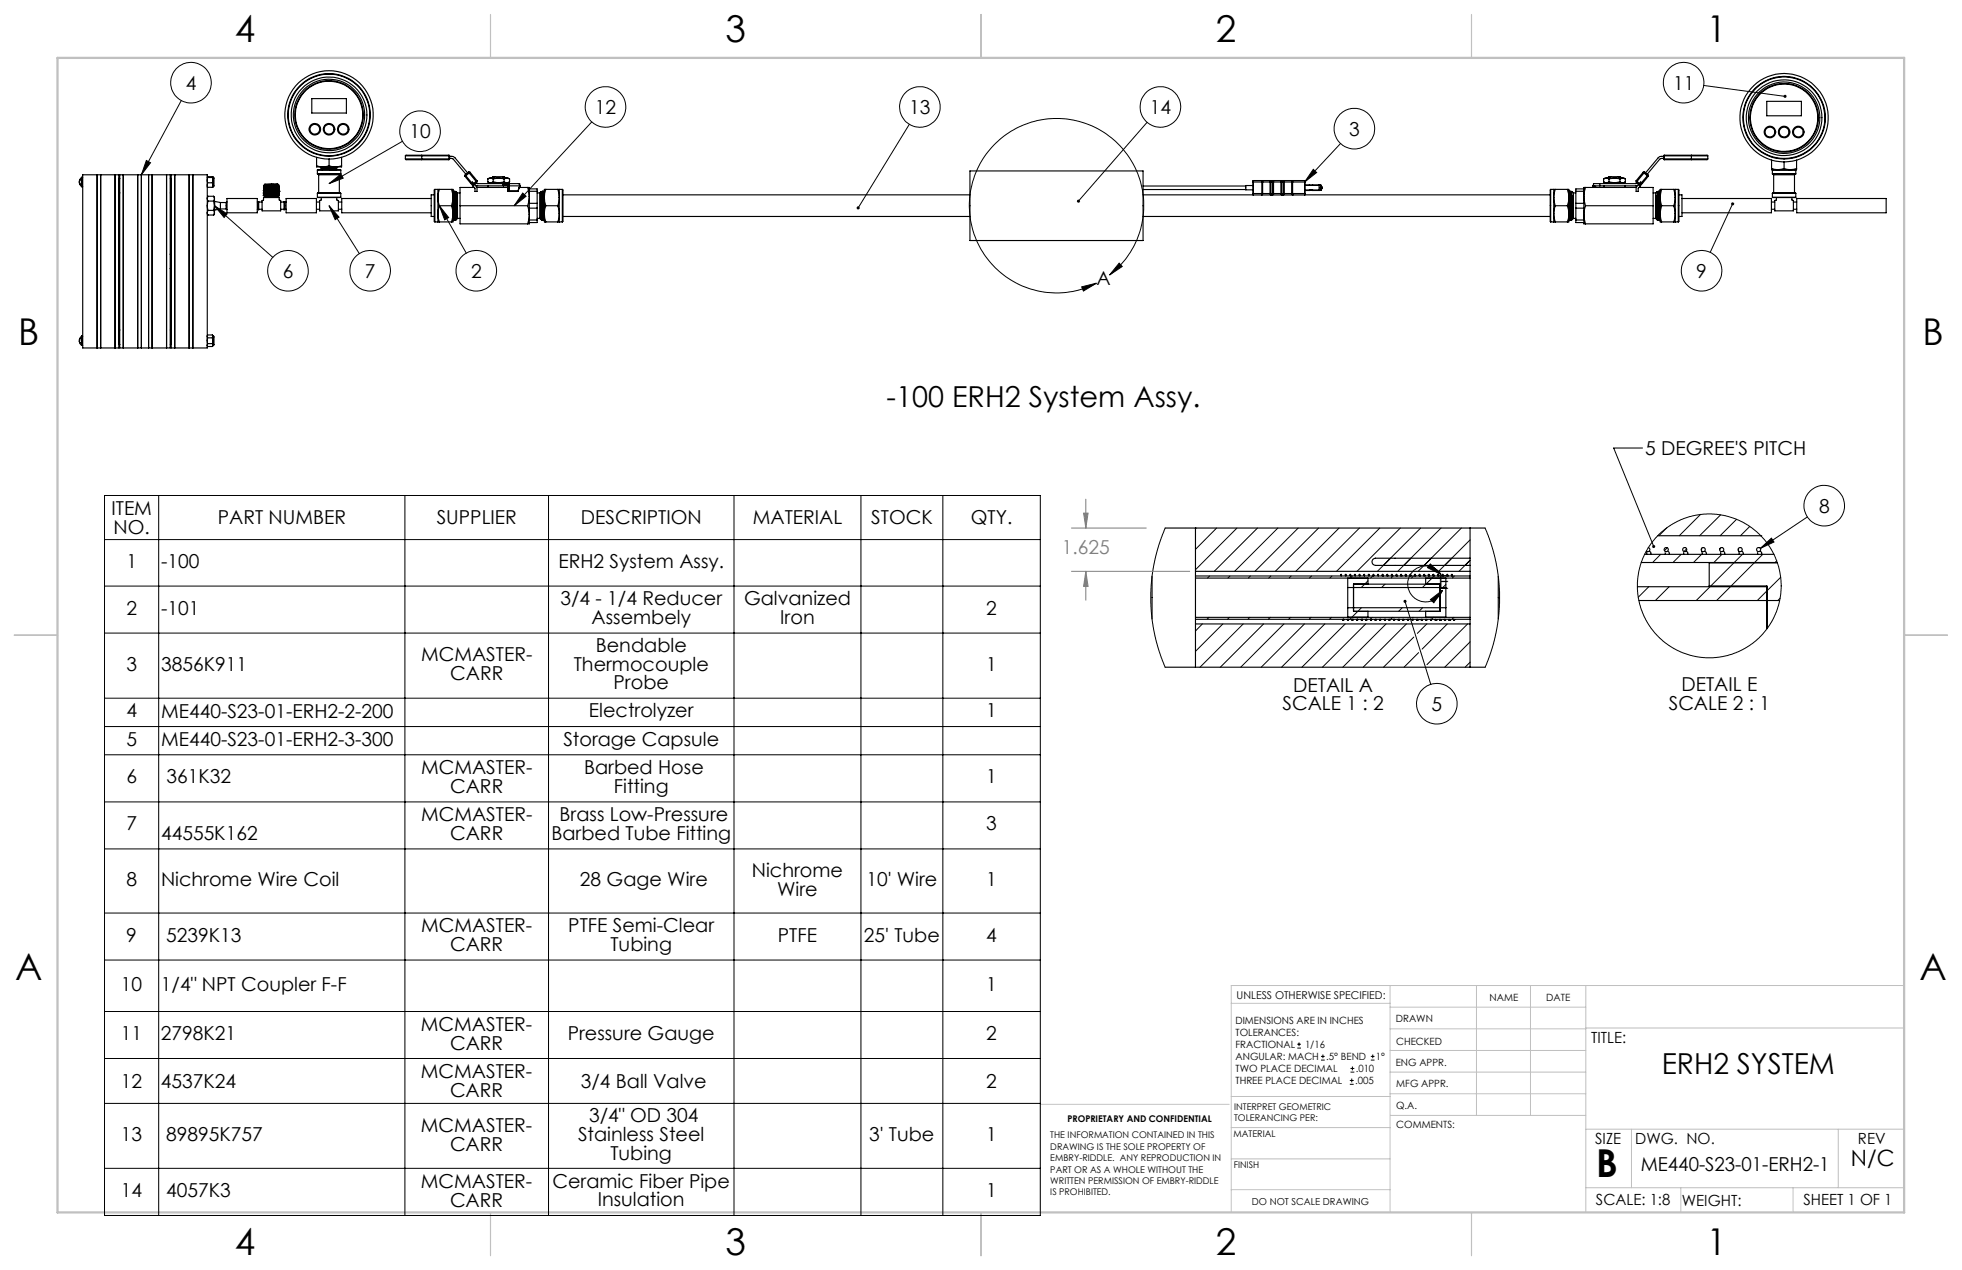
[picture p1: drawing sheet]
<svg xmlns="http://www.w3.org/2000/svg" width="432mm" height="279mm" viewBox="0 0 432 279" stroke-linecap="round" stroke-linejoin="round" font-family="sans-serif">
<g fill="none" stroke="#c0c0c0" stroke-width=".22">
<path d="M305.9 216.8v49.9M324.9 216.8v28.6M336.8 216.8v28.6M349 216.8v49.9M419.1 216.8h-148.1v49.9M271 220.7h34.9M305.9 231.1h43.1M305.9 226.3h43.1M305.9 221.6h43.1M305.9 235.9h43.1M349 226.2h70.1M270.5 243h-41.5v23.2"/>
<path d="M271 255h34.9M271 248.1h35M271 241.2h35M305.9 240.6h43.1M306 245.4h43M349 248.4h70.1M359.1 248.4v12.9M404.6 248.4v12.9M271 261.7h34.9M349 261.3h70.1M369.9 261.3v5.4M394.6 261.3v5.4"/>
</g>
<path d="M108 3.2v9.5M215.9 3.2v9.5M323.8 3.2v9.5M3.1 139.7h9.6M419.1 139.7h9.5M108 266.7v9.6M215.9 266.7v9.6M323.8 266.7v9.6" fill="none" stroke="#c0c0c0" stroke-width=".25"/>
<path d="M12.7 12.7h406.4v254h-406.4z" fill="none" stroke="#c0c0c0" stroke-width=".5"/>
<g fill="none" stroke="#000" stroke-width=".25">
<path d="M17.5 40v.1M17.5 39.9v.1M17.5 39.6v.3M17.5 39.6h.1M18 39h.1M18 39l-.5 .6M18 39v2.1M18.1 39l.1 .1M18.1 39v2.1M18.2 38.5h7.9v38.1h-7.9zM21.4 38.5v38.1M22.2 38.5v38.1"/>
<path d="M25.3 38.5v38.1M26.1 39.3h.1M26.1 39.3v3.1M26.1 39.3h.3M26.4 38.5h11.1v38.1h-11.1zM27.1 38.5v38.1M30.3 38.5v38.1M31.1 38.5v38.1M32.7 38.5v38.1M33.5 38.5v38.1M36.7 38.5v38.1M37.5 39.3h.2"/>
<path d="M37.6 39.3v36.5M37.7 38.5h7.9v38.1h-7.9zM38.5 38.5v38.1M41.6 38.5v38.1M42.4 38.5v38.1M45.7 39.1v1.1M45.7 39.1h1M46.7 39.1l.1 .5M46.8 38.9l.3 .3v1.7l-.3 .2M46.8 39.6v1.1M46.8 38.9v.7M46.8 39.6l-.1 .6"/>
<path d="M46.8 38.9h-1.1v.2M46.8 38.9l-.1 .2M68.6 21.7h7.6v3.2h-7.6zM69.7 36.5l1.3 .2M69.7 36.5v.2h1.3M69.7 34.6v1.9M69.8 37.4h5.2M69.8 38.2h5.2M69.8 37.4v.8M70 38.3l.1 .2M70.1 38.5h4.6M70.1 38.5v3.9"/>
<path d="M70.7 36.7l.2 .2M70.7 37.1l.2 .2M70.9 36.9l-.2 .2M70.9 36.9h.1M71 36.7h2.8M71.1 36.7l-.4 .1 .5-.1M72.4 36.5l-1.4 .2M72.4 36.5l1.4 .2M72.4 35v1.5M73.9 37.1l.2 .2M73.9 36.8l-3 .1M73.9 37.1l-2.9 .2"/>
<path d="M73.9 37.1h.1M73.9 36.8l.2 .1M74.1 37.3h-.5M74.1 37.3h-.4M74.1 37.3h-.1M74.1 36.9l-.2 .2M74.1 36.9l-3.4 .2M74.1 37.3h-1.6M74.1 36.9h.1M74.1 37.3h.1M74.7 38.5v3.9M74.8 38.3l-.1 .2"/>
<path d="M75 37.4v.8M75.2 36.5l-1.4 .2M75.2 36.5v.2h-1.4M75.2 34.6v1.9M89.2 35l.2 .1h3.4M89.2 34.3h3.6M89.2 35h3.6M89.2 34.3v.7M92.8 34.1h-3.5l-.1 .2M92.8 34.1v.2M92.8 35v.1M92.8 34.1h6"/>
<path d="M92.8 34.3h6M92.8 35h6M92.8 35.1h6M92.8 34.3v.7M98.8 35v.1M98.8 34.1v.2M98.8 34.3h.2M98.8 34.1l.2 .2M98.8 35h.2M98.8 34.3v.7M99 35l-.2 .1M99 34.9h.7l2.9 3.4"/>
<path d="M99 34.4h.7l.4 .2 2.8 3.4M99 34.3v.7M102.3 38.8l1.3 1.6M102.4 38.5l-.1 .3M102.4 38.5l.1 .2M102.5 38.7l-.2 .1M102.5 38.7l1.3 1.5M103.1 37.9l.2 .2M103.1 37.9h.3M103.1 37.9l-.7 .6M103.3 38.1l-.8 .6M103.3 38.1l1.5 1.8"/>
<path d="M103.4 37.9l-.1 .2M103.4 37.9l1.6 1.8M104.8 39.9l.1 .2M104.8 39.9l-.6 .5M105 39.7l-.2 .2M105 39.7l-.1 .4M107.4 39.4v.6M107.9 39.2l-.5 .2M107.9 39.2l.6 .2M107.9 39.2h1.8M108.3 39.1h.3M108.3 39.1v.1"/>
<path d="M108.5 39.4v.6M108.6 39.1v.1M108.9 38.9h-.4l-.2 .2M108.9 38.9l-.3 .2M108.9 38.9h1.7M109.7 39.2l-1.2 .2M109.7 39.2l1.2 .2M109.7 39.2h1.8M110.6 38.9h.4l.2 .2M110.6 38.9l.2 .2M110.8 39.1h.4M110.8 39.1v.1"/>
<path d="M110.9 39.4v.6M111.2 39.1v.1M111.5 39.2l-.6 .2M111.5 39.2l.6 .2M112.1 39.4v.6M213.5 37.6h38.1v15.3h-38.1zM275.8 39.7v.3M275.8 39.7h1.9M277.7 39.7v.3M277.7 39.7l.2 .3M277.7 39.7h2.1M279.8 39.7l-.3 .3"/>
<path d="M279.8 39.7l-.1 .3M279.8 39.7h.2M280 39.7l.1 .3M280 39.7l.3 .3M280 39.7h2.2M282.2 39.7l-.3 .3M282.2 39.7l-.1 .3M282.2 39.7h.2M282.4 39.7l.1 .3M282.4 39.7l.2 .3M282.4 39.7h2.1M284.5 39.7l-.2 .3"/>
<path d="M284.5 39.7v.3M284.5 39.7h2.6M287.1 39.7v.3M287.1 39.7l.1 .3M352.9 39.4v.6M353.5 39.2l-.6 .2M353.5 39.2l.6 .2M353.5 39.2h1.8M353.9 39.1h.3M353.9 39.1v.1M354.1 39.4v.6M354.2 39.1v.1"/>
<path d="M354.5 38.9h-.5l-.1 .2M354.5 38.9l-.3 .2M354.5 38.9h1.7M355.3 39.2l-1.2 .2M355.3 39.2l1.2 .2M355.3 39.2h1.8M356.2 38.9h.4l.2 .2M356.2 38.9l.2 .2M356.4 39.1h.4M356.4 39.1v.1M356.5 39.4v.6M356.8 39.1v.1"/>
<path d="M357.1 39.2l-.6 .2M357.1 39.2l.6 .2M357.7 39.4v.6M360.1 39.7l.2 .2M360.1 39.7v.4M360.3 39.9l-.2 .2M360.3 39.9l.5 .5M361.6 37.9l.2 .2M361.6 37.9h.4M361.6 37.9l-1.5 1.8M361.8 38.1l-1.5 1.8M361.8 38.1l.7 .6"/>
<path d="M362 37.9l-.2 .2M362 37.9l.7 .6M362.5 38.7l.2 .1M362.5 38.7l-1.2 1.5M362.7 38.5l-.2 .2M362.7 38.5v.3M362.7 38.8l-1.2 1.6M366.1 35h.2M366.1 35l.2 .1M366.1 34.3h.2M366.1 34.4h-.8l-.3 .2-2.8 3.4M366.1 34.9l-.8 .1-2.8 3.3"/>
<path d="M366.1 34.3v.7M366.3 35v.1M366.3 34.1l-.2 .2M366.3 34.1v.2M366.3 34.3v.7M366.3 34.1h6M366.3 34.3h6M366.3 35h6M366.3 35.1h6M372.3 34.1h3.5v.2M372.3 34.1v.2M372.3 35v.1"/>
<path d="M372.3 34.3h3.5M372.3 35h3.5M372.3 34.3v.7M375.8 35l-.1 .1h-3.4M375.8 34.3v.7M388.8 22.3h7.7v3.2h-7.7zM389.9 37.1l1.4 .2M389.9 35.2v2.1h1.4M390.1 38.2h5.1M390.1 37.4h5.1M390.1 37.4v.8M390.2 37.3l-.1 .1"/>
<path d="M390.3 38.3v.2M390.3 38.5h4.6M390.3 38.5v3.9M391.3 37.3h2.7M392.6 37.1l-1.3 .2M392.6 37.1l1.4 .2M392.6 35.6v1.5M394.9 38.5v3.9M395 38.3l-.1 .2M395.1 37.3l.1 .1M395.2 37.4v.8M395.4 37.1l-1.4 .2"/>
<path d="M395.4 37.1v.2h-1.4M395.4 35.2v1.9M17.5 40.2v.3M17.5 40.1v.1M17.5 40.5l.5 .6M17.5 40.5h.1M18 41.1h.1M18.2 41l-.1 .1M26.1 42.4h.1M26.1 42.4h.3M37.5 42.4h.2M37.5 55.9h.1"/>
<path d="M37.5 59.1h.1M45.6 47l.2 .3M45.6 41.1l.1 .1M45.7 40.2v1M45.7 40.2h1M45.7 41.2h1M45.8 46.3l-.2 .5 .2 .5M45.8 44.2l-.2 1.1 .2 1M45.8 43.2l-.2 .5 .2 .5M45.8 43.2h1.2M45.8 43.2l-.2 .3M45.8 46.3h1.2"/>
<path d="M45.8 47.3h1.2M45.8 44.2h1.2M46.7 40.2l.1 .5M46.8 40.7v.4M46.8 41.1l-.1 .1M46.8 40.7l-.1 .5M47 46.3l.2 .5M47 44.2l.2 1.1M47 43.2l.2 .5M47.2 44.2v.1M47.2 46.8l-.2 .5M47.2 45.3l-.2 1"/>
<path d="M47.2 43.7l-.2 .5M47.2 45.3v1.5M47.2 43.7v1.6M47.2 46.2h.1M47.2 44.3v1.9M47.2 44.3l1.3 .3M48.5 44.6v1.4M48.5 46l-1.3 .2M48.5 44.6h1.3M48.5 46h1.3M49.8 46h.1M49.8 44.6v1.4"/>
<path d="M49.8 44.5v.1M50 44.4v1.7M50 43.7h6.6v3.1h-6.6zM56.6 44.4h.2M56.6 46h.2M56.8 44.4l.1-.1v1.9l-.1-.2M56.8 44.4v1.6M56.9 44.4h.8M56.9 46h.8M58 43l.2 .1M58 42.7l.2 .1M58 41.9l.2 .2"/>
<path d="M58 41.9l3.5-.1zM58 41.9h.1M58 42.6v.1M58 43h.1M58 41.6l.2 .1M58 41.2l.2 .2M58 41.2l3.5-.1-3.5 .1M58 41.2h.1M58 43.5h3.5v.5l.3 .1v2.3h-4.1v-2.3l.3-.1zM58 41.6h.1M58.2 42.8l-.2 .2M58.2 42.8h.1"/>
<path d="M58.2 40.6l2.9-.1 .3 .2M58.2 43.1v.1M58.2 43.2h.1M58.2 42.1l-.2 .2 .2 .1-.2 .2M58.2 41.8l-.2 .1M58.2 41.4l-.2 .2M58.2 42.1h.1M58.2 41.7v.1M58.2 41.4h.1M58.2 41v.1M58.2 41l-.2 .2M58.2 40.7l-.2 .2 .2 .1"/>
<path d="M58.2 40.7h.1M58.2 43.2h3M58.2 43.2v.3M58.7 40.8l-.7 .1M58.7 40.8h1.4M60.1 40.8l-2.1 .1M60.2 40.6l-2 .1M60.2 40.6h.9M61.1 40.6l-2.4 .2M61.1 40.6l-2.9 .1M61.2 41.2l-3 .2M61.2 40.9l.3 .1"/>
<path d="M61.2 41.6l.3 .1M61.2 41.9l.3 .2-.2 .2 .2 .1M61.2 41.6l-3 .2M61.2 41.9l-3 .2M61.2 42.3l-3 .2M61.2 42.7l-3 .1M61.2 41.6l-3 .1M61.2 42.3l-3 .1M61.2 41.6h.1M61.2 41.9h.1M61.2 43.2v.3M61.3 42.7l.2 .1"/>
<path d="M61.3 43l.1 .1-3.2 .1M61.3 43l-3.1 .2M61.3 42.6l-3.1 .2M61.3 43l-3.1 .1M61.3 42.6v.1M61.3 43h.1M61.4 40.7l-.2 .2M61.4 40.7l-1.3 .1M61.4 43.1l-.2 .1M61.5 41.1l-.3 .1 .3 .2M61.5 41.4l-.3 .2M61.5 42.1l-3.5 .2"/>
<path d="M61.5 42.1h.1M61.5 41.4l-3.5 .2M61.5 41v.1M61.5 41.4h.1M61.5 41.8l-.3 .1M61.5 42.4l-.2 .2M61.5 42.8l-.2 .2M61.5 42.8l-3.5 .2M61.5 42.4l-3.5 .3 3.5-.2M61.5 41.7v.1M61.5 42.8h.1M61.8 44.4h.7"/>
<path d="M61.8 46h.7M62.7 44.4v1.6M62.7 44.4l-.2-.1v1.9l.2-.2M62.7 44.4h.3M62.7 46h.3M63 43.7h6.6v3.1h-6.6zM69.6 44.4h.7M69.6 46h.7M69.8 42.5h5.2M69.8 43.4h5.2M69.8 42.5v.9M70.1 42.4l-.1 .1"/>
<path d="M70.1 42.4h4.6M70.7 43.5v.6h-.4v2.3h4.2v-2.3h-.3l-.1-.6M74.5 44.4h.7M74.5 46h.7M74.7 42.4l.1 .1M75 42.5v.9M94.9 43.7h-19.7v3.1h19.7M95.6 42.9h-.7v4.7h.7M95.7 41.7v7.1M95.7 41.7l-.1 .1v6.9l.1 .1M95.7 41.7h.7M95.7 48.8h.7"/>
<path d="M96.4 43.5l.3 1.8M96.4 43.5v3.5M96.4 47l.3 1.8M96.4 47v1.8M96.4 41.7v1.8M96.4 41.7h.3M96.4 48.8h.3M96.7 41.7l-.3 1.8M96.7 45.3l-.3 1.7M96.7 41.7h2.7M96.7 48.8h2.7M96.7 45.3h2.7"/>
<path d="M99.4 41.7l.3 1.8M99.4 45.3l.3 1.7M99.4 41.7h.3v1.8M99.7 43.5l-.3 1.8M99.7 47l-.3 1.8M99.7 43.5v3.5M99.7 47v1.8h-.3M99.7 42.8l.1 5.4M99.7 44.7l.1 3.5M99.8 42.1l-.1 .2M99.8 48.2l-.1 .2M99.8 42.1l.1 6.3"/>
<path d="M99.8 42.1h.1M99.8 48.2h.1M99.8 48.2l.1 .2M99.8 42.1l.1 .2M99.8 42.1l.2 6.3M99.9 42.3l.2 5.9M99.9 48.4h.1M99.9 42.3h.1M100 42.3l.1 5.9M100.1 42.1l-.1 .2M100.1 48.2l-.1 .2M100.1 42.1l.2 6.3"/>
<path d="M100.1 42.1h.1M100.1 48.2h.1M100.1 48.2l.2 .2M100.1 42.1l.2 6.3 .1-.2M100.1 42.1l.2 .2M100.3 42.3l.1 5.9M100.3 48.4h.1M100.3 42.3h.1M100.4 42.2l-.1 .1M100.4 42.1l.1 6.1M100.4 42.1l.3 .3M100.4 48.2h.1"/>
<path d="M100.7 42.4v5.6M100.7 42.4h.5M100.7 48h.5M100.7 48l-.2 .3M101.2 45.3h14.9M103.6 40.4l.6 .6M103.8 40.2l.4 .5M103.8 40.2l.2-.2 .4 .5M103.8 40.2l-.2 .2M104.2 41l.3 .4v.7h.5v-.9M104.2 40.7v.3M104.4 40.5l.7 .4h6.7"/>
<path d="M104.4 41.2h-3.2v8h14.9M104.4 40.5l-.2 .2M104.4 40.5l.6 .7M104.7 40.2l.3 .2h6.8M104.9 40.1l-.5 .4M105 41.2h6.8M107.4 40l.5 .2M107.4 40.9v.3M107.9 40.2v.2M107.9 40.2h1.8M108.5 40l-.6 .2M108.5 40l1.2 .2"/>
<path d="M109.7 40.2h1.8M110.7 40.7l.1 .2M110.7 40.7h1.1M110.7 40.5v.2M110.7 40.5h1M110.8 40.4l-.1 .1M110.9 40l-1.2 .2M110.9 40l.6 .2M111.5 40.2v.2M111.7 40.5l.3 .4M111.8 42l.1 .1M111.8 42h.1"/>
<path d="M111.8 40.4l.3 .2v.3M111.8 40.4l-.1 .1M111.8 40.4h2.3M111.8 40.7v1.3M111.8 42h.2M111.9 42.1h.2M112 40.9h.1M112 42h.1M112 42l.1 .1M112 40.9v1.1M112.1 42.1h1.8M112.1 40.9h2.3"/>
<path d="M112.1 42v.1M112.1 42h1.9M112.1 40.9v1.1M112.1 40l-.6 .2M114 42l-.1 .1M114 42h.1M114.1 40.4l.2 .1 .1 .4M114.1 40.4h.3v.2M114.3 41.2h1.8M114.4 41l-.4 1M114.4 40.9v.1M114.4 41l-.1 .1"/>
<path d="M114.4 41h.1M116.1 41.2l.4 2.1M116.1 45.3l.4 1.9M116.1 41.2h.4v.4M116.5 43.3l-.4 2M116.5 47.2l-.4 2M116.5 43.3v1.4M116.5 44.7v1.1M116.5 45.8v1.4M116.5 41.6v.5M116.5 42.1v1.2M116.5 48.4v.6"/>
<path d="M116.5 49v.2h-.4M116.5 47.2v1.2M116.5 41.6h1.7v.5M116.5 42.1h1.7M116.5 48.4h1.7M116.5 45.8h1.7M116.5 44.7h1.7M118.2 44.7v1.1M118.2 48.4v.6h-1.7M118.2 42.4h.6M118.2 48h.6M118.2 42.1v2.6"/>
<path d="M118.2 45.8v2.6M118.8 42.4v5.6M118.8 48l.2 .3M119 48.2h.1M119.1 48.2l.1 .2M119.1 42.2l.1 .1M119.1 42.1l-.1 6.1M119.1 42.1l-.3 .3M119.2 42.3l-.2 5.9M119.2 48.4h.1M119.2 42.3h.1M119.2 42.3l-.1 5.9"/>
<path d="M119.3 48.2l-.1 .2M119.3 42.1l-.1 .2M119.3 42.1l-.1 6.3M119.3 42.1h.1M119.3 48.2h.1M119.4 42.1l.1 .2M119.4 48.2l.1 .2M119.4 42.1l-.2 6.3M119.5 42.3l-.2 5.9M119.5 48.4h.1M119.5 42.3h.1M119.6 42.3l-.2 5.9"/>
<path d="M119.7 48.2l-.1 .2M119.7 42.1l-.1 .2M119.7 42.1l-.2 6.3M119.7 42.1h.1M119.7 48.2h.1M119.7 42.1l.1 .2M119.7 48.2l.1 .2M119.7 42.1l-.1 6.3M119.8 43.5l.3 1.8M119.8 47l.3 1.8M119.8 43.5v3.5M119.8 47v1.8h.3"/>
<path d="M119.8 42.8l-.1 5.4M119.8 44.7l-.1 3.5M120.1 41.7l-.3 1.8M120.1 45.3l-.3 1.7M120.1 41.7h-.3v1.8M120.1 41.7h2.7M120.1 48.8h2.7M120.1 45.3h2.7M122.8 41.7l.3 1.8M122.8 45.3l.3 1.7M122.8 41.7h.3M122.8 48.8h.3"/>
<path d="M123.1 43.5l-.3 1.8M123.1 47l-.3 1.8M123.1 43.5v3.5M123.1 41.7v1.8M123.1 47v1.8M123.1 41.7h.7M123.1 48.8h.7M123.8 41.7v7.1M123.8 41.7l.1 .1v6.9l-.1 .1M123.9 47.6h89.6M123.9 42.9h89.6M251.6 40.9h22.6"/>
<path d="M251.6 41.7h22.6M251.6 47.6h89.6M251.6 42.9h24.2M275.8 40h.1M275.8 42.6h.1M275.8 42.6v.3M275.8 40.8h-1.6v1h1.6M275.8 40v2.6M275.8 42.6h1.9M275.8 40h1.9M275.8 42.9h1.9M277.7 42.9h2.1"/>
<path d="M277.7 42.6v.3M277.7 42.6h.2M277.7 40h.2M277.7 40v2.6M277.9 42.6l-.2 .3M277.9 42.6h1.6M277.9 40h1.6M277.9 40v2.6M279.5 42.6l.3 .3M279.5 42.6h.2M279.5 40h.2M279.5 40v2.6"/>
<path d="M279.7 42.6l.1 .3M279.7 42.6h.4M279.7 40h.4M279.7 40v2.6M279.8 42.9h.2M280 42.9h2.2M280.1 42.6l-.1 .3M280.1 42.6h.2M280.1 40h.2M280.1 40v2.6M280.3 42.6l-.3 .3M280.3 40h1.6"/>
<path d="M280.3 42.6h1.6M280.3 40v2.6M281.9 40h.2M281.9 42.6l.3 .3M281.9 42.6h.2M281.9 40v2.6M282.1 42.6l.1 .3M282.1 42.6h.4M282.1 40h.4M282.1 40v2.6M282.2 42.9h.2M282.4 42.9h2.1"/>
<path d="M282.5 42.6l-.1 .3M282.5 40h.1M282.5 42.6h.1M282.5 40v2.6M282.6 42.6l-.2 .3M282.6 42.6h1.7M282.6 40h1.7M282.6 40v2.6M284.3 40h.2M284.3 42.6l.2 .3M284.3 42.6h.2M284.3 40v2.6"/>
<path d="M284.5 42.6v.3M284.5 42.6h2.6M284.5 40h2.6M284.5 40v2.6M284.5 42.9h2.6M287.1 42.6v.3M287.1 40h.1M287.1 42.6h.1M287.1 40v2.6M287.2 42.6l-.1 .3M287.2 40.8h3.1M287.2 41.8h3.1"/>
<path d="M287.2 40.7h1M287.2 41.9h1M287.2 42.9h54M287.2 40v2.6M288.2 40.7l.2 .1M288.2 40.7v.1M288.2 41.8v.1M288.4 41.8l-.2 .1M288.4 40.8h.1M288.4 41.8h.1M288.7 41.8h.1M288.7 41.8l.2 .1"/>
<path d="M288.7 40.8h.1M288.9 40.7l-.2 .1M288.9 41.8v.1M288.9 40.7v.1M288.9 40.7h1.4M288.9 41.9h1.4M290.3 40.8h.2M290.3 40.7h.2M290.3 40.8v1M290.3 40.7v.1M290.3 41.8v.1M290.5 41.8h.1"/>
<path d="M290.5 41.8h-.2M290.5 41.9h.1M290.5 41.9h-.2M290.5 40.7h.1M290.5 41.3h.1M290.5 40.8h.1M290.6 40.9h.1M290.6 41.8h.1M290.6 41.3h.1M290.6 40.7v.1M290.6 41.3h-.1M290.6 41.3v.5"/>
<path d="M290.6 40.9v.4M290.6 40.9l.3 .3M290.6 41.3l.3 .1M290.6 41.8l-.1 .1M290.6 40.8l.3 .4M290.6 40.8v.1M290.9 41.2l-.3 .1M290.9 41.4l-.3 .4M341.3 41.7v7.1M341.3 41.7h.6M341.3 48.8h.6M341.9 43.5l.4 1.8"/>
<path d="M341.9 43.5v3.5M341.9 47l.4 1.8M341.9 41.7v1.8M341.9 47v1.8M341.9 48.8h.4M341.9 41.7h.4M342.3 45.3l-.4 1.7M342.3 41.7l-.4 1.8M342.3 41.7h2.6M342.3 48.8h2.6M342.3 45.3h2.6M344.9 45.3l.4 1.7"/>
<path d="M344.9 41.7l.4 1.8M344.9 41.7h.4v1.8M345.3 47l-.4 1.8M345.3 43.5l-.4 1.8M345.3 43.5v3.5M345.3 47v1.8h-.4M345.4 48.2l-.2 .2M345.4 42.1l-.2 .2M345.4 42.1l-.1 3.7M345.4 42.1h.1M345.4 48.2h.1M345.4 42.1l.1 .2"/>
<path d="M345.4 48.2l.1 .2M345.4 42.1l-.1 5.8M345.5 42.3l-.1 5.9M345.5 48.4h.1M345.5 42.3h.1M345.7 48.2l-.2 .2M345.7 42.1l-.2 .2M345.7 42.1l-.2 6.3M345.7 42.1h.1M345.7 48.2h.1M345.7 42.1l.1 .2M345.7 48.2l.1 .2"/>
<path d="M345.8 42.3l-.1 5.9M345.8 48.4h.1M345.8 42.3h.1M345.9 42.3l-.2 5.9M345.9 47.8v.6l.1-.2M345.9 45.7l-.1 2.7M345.9 45.7v2.1M346 42.2l-.1 .1M346 42.1l-.1 3.6M346 42.1l.3 .3M346 48.2h.1M346.1 43.1l-.2 4.7"/>
<path d="M346.1 43.1l-.1 5.1M346.1 43.1v5.1M346.3 42.4v5.6M346.3 48l-.2 .3M346.3 42.4h.5M346.3 48h.5M346.8 44.7v1.1M346.8 48.4v.6h1.8M346.8 42.1h1.8M346.8 48.4h1.8M346.8 45.8h1.8M346.8 44.7h1.8"/>
<path d="M346.8 42.1v2.6M346.8 45.8v2.6M348.6 47.2l.3 2M348.6 45.8v1.4M348.6 44.7v1.1M348.6 43.3v1.4M348.6 43.3l.3 2M348.6 49v.2h.3M348.6 48.4v.6M348.6 47.2v1.2M348.6 41.6v.5M348.6 42.1v1.2"/>
<path d="M348.6 41.6h-1.8v.5M348.9 45.3l-.3 1.9M348.9 41.2l-.3 2.1M348.9 41.2h-.3v.4M348.9 41.2h11.2M348.9 45.3h14.9M350.6 41l.2 .1M350.6 40.9h.1M350.6 41h.1M350.6 40.9v.1M350.7 41l.1 .1M350.7 41h.3"/>
<path d="M350.7 40.6v.3M350.7 40.7v.2M350.7 41.1l.1 .1M350.8 41.1h.2M350.8 41.1l.1 .1M351 41v.1M351 40.9v.1M351 41.1l.2 .1M352.1 40.4h-1.4v.5h1.4M352.1 40.4v.5M352.9 40l.6 .2M353 40.9v.3"/>
<path d="M353.5 40.2h1.8M353.5 40.2v.2M354.1 40l-.6 .2M354.1 40l1.2 .2M355.3 40.2h1.8M356.5 40l-1.2 .2M356.5 40l.6 .2M357.2 40.2v.2M357.6 40.9v.3M357.7 40l-.6 .2M360.1 40.1l.6 .4M360.3 40.2l-.3 .2h-7.9"/>
<path d="M360.7 40.5l-.8 .4h-7.8M360.7 41.2h3.1v8h-14.9M360.7 40.5l-.6 .7M360.7 40.5l.2 .2M360.9 40.7v.3M360.9 41l-.4 .4v.7h-.4v-.9M361.3 40.2l-.4 .5M361.3 40.2l-.2-.2-.4 .5M361.3 40.2l.2 .2M361.5 40.4l-.6 .6M363.8 42.4h.6M363.8 48h.6"/>
<path d="M364.4 42.4v5.6M364.4 48l.2 .3M364.5 43.1l.2 5.1M364.5 43.1l.2 4.7M364.7 48.2l.1 .2M364.7 42.2l.1 .1M364.7 42.2v3.5M364.7 42.1l-.3 .3M364.7 45.7l.1 2.7M364.7 47.8l.1 .6M364.7 45.7v2.1M364.7 48.4h.1"/>
<path d="M364.8 42.3l.1 5.9M364.8 42.3h.1M364.8 42.3l.2 5.9M364.9 48.2l-.1 .2M364.9 42.1l-.1 .2M364.9 42.1l.2 6.3M364.9 42.1h.1M364.9 48.2h.1M365 42.1l.1 .2M365 48.2l.1 .2M365 42.1l.1 6.3M365.1 42.3l.2 5.9"/>
<path d="M365.1 48.4h.1M365.1 42.3h.1M365.3 48.2l-.2 .2M365.3 42.1l-.2 .2M365.3 42.1l.1 5.8M365.3 42.1h.1M365.3 48.2h.1M365.3 42.1l.1 .2M365.3 48.2l.1 .2M365.3 42.1l.1 3.7M365.4 47l.3 1.8M365.4 43.5l.3 1.8"/>
<path d="M365.4 43.5v3.5M365.4 47v1.8h.3M365.7 45.3l-.3 1.7M365.7 41.7l-.3 1.8M365.7 41.7h-.3v1.8M365.7 41.7h2.7M365.7 48.8h2.7M365.7 45.3h2.7M368.4 45.3l.3 1.7M368.4 41.7l.3 1.8M368.4 48.8h.3M368.4 41.7h.3"/>
<path d="M368.7 47l-.3 1.8M368.7 43.5l-.3 1.8M368.7 43.5v3.5M368.7 47v1.8M368.7 41.7v1.8M368.7 41.7h.7M368.7 48.8h.7M369.4 41.7v7.1M369.4 41.7l.1 .1v6.9l-.1 .1M369.5 42.9h.7v4.7h-.7M370.2 43.7h19.7v3.1h-19.7M389.9 44.4h.7"/>
<path d="M389.9 46h.7M390.1 42.5h5.1M390.1 43.4h5.1M390.1 42.5v.9M390.3 42.4v.1M390.3 42.4h4.6M390.9 43.5v.5l-.3 .1v2.3h4.1v-2.3h-.3v-.6M394.7 44.4h.7M394.7 46h.7M394.9 42.4l.1 .1M395.2 42.5v.9M395.4 43.7h19.7v3.1h-19.7z"/>
<path d="M17.5 74.9v.5M17.5 74.9h.1M17.5 75.4l.5 .6M17.5 75.4h.1M17.5 74.5v.4M17.5 74.5h.1M18 76h.1M18 73.9h.1M18 73.9l-.5 .6M18 73.9v2.1M18.1 73.9l.1 .1M18.1 73.9v2.1"/>
<path d="M18.2 76h-.1M26.1 72.6h.1M26.1 75.8h.1M26.1 72.6v3.2M26.1 75.8h.3M26.1 72.6h.3M37.5 75.8h.2M37.5 72.6h.2M45.6 76.1l.1 .1M45.7 75.6v.6M45.7 74.3v1.3M45.7 73.7v.6"/>
<path d="M45.7 73.7l-.1 .2M45.7 75.6h1M45.7 76.2h1M45.7 74.3h1M45.7 73.7h1M46.7 75.6l.1 .3M46.7 74.3l.1 .7M46.7 73.7l.1 .3M46.7 73.7l.1 .2M46.8 73.9l.3 .2v1.7l-.3 .3M46.8 75l-.1 .6M46.8 74v1"/>
<path d="M46.8 73.9v.1M46.8 75.9v.2M46.8 75v.9M46.8 76.1l-.1 .1M46.8 75.9l-.1 .3M46.8 74l-.1 .3M256.4 116.2h70.4M263.1 116.2v30.6M323.5 116.2v30.6M364.8 117.9h22.7M253.5 126.8v9.4M263.1 137.3h60.4"/>
<path d="M263.1 125.7h60.4M263.1 126.7h60.4M263.1 136.2h60.4M263.1 127.2h60.4M263.1 135.8h60.4M295.2 126.5v.2M295.5 136.3l.1 .2M295.5 136.2v.2M295.7 136.2l.1 .1M296.2 126.6v.1M296.5 136.4l.2 .1M296.5 136.2v.2"/>
<path d="M296.5 136.3l.1 .1M296.6 129.3v4.4M296.6 133.7v2.1h4.5v-1.3M296.6 129.3h21.6M296.6 133.7h21.6M296.8 136.2v.1M297.3 126.5l-.1 .2M297.6 136.2l.1 .3M297.8 136.2v.1M297.9 128.5h19M297.9 134.5h19M298.2 126.6h.1"/>
<path d="M298.2 126.6v.1M298.6 136.2v.2M298.6 136.4l.1 .1M298.6 136.3v.1M298.8 136.2v.1M299.2 126.6h.1M299.3 126.6v.1M299.6 136.2v.2M299.6 136.4l.1 .1M299.6 136.3v.1M299.8 136.2v.1M300.2 126.6l.1 .1"/>
<path d="M300.6 136.3l.1 .2M300.6 136.2v.2M300.8 136.2v.1M301.1 128.5h-3.2v6h3.2M301.1 128.5v-1.3h-4.5v2.1M301.2 126.6h.1M301.3 126.6v.1M301.6 136.2l.1 .3M301.6 136.3l.1 .1M301.8 136.2l.1 .1M302.3 126.6h.1M302.3 126.6v.1"/>
<path d="M302.6 136.2l.2 .3M302.9 136.2v.1M303.3 126.6h.1M303.3 126.6v.1M303.6 136.2l.1 .2M303.7 136.4v.1M303.7 136.3v.1M303.9 136.2v.1M304.2 126.6v.1M304.4 126.6l.1 .1M304.7 136.2v.2M304.7 136.4l.1 .1"/>
<path d="M304.7 136.3v.1M304.9 136.2v.1M305.2 126.6l.1 .1M305.4 126.6l.1 .1M305.7 136.2v.2M305.7 136.3v.1M305.7 136.4l.1 .1M305.9 136.2v.1M306.2 126.6l.1 .1M306.4 126.6l.1 .1M306.7 136.2v.1M306.9 136.2l.1 .1"/>
<path d="M307.3 126.6v.1M307.4 126.6l.1 .1M307.7 136.3l.1 .1M307.7 136.4h.1M307.7 136.2v.2M307.9 136.2v.1M308.3 126.6v.1M308.5 126.6v.1M308.7 136.2l.1 .2M308.8 136.4h.1M308.8 136.3v.1M309 136.2v.1"/>
<path d="M309.3 126.6v.1M309.5 126.6l.1 .1M309.7 136.2l.1 .2M309.8 136.3v.2M309.8 136.4h.1M310 136.2v.1M310.3 126.6v.1M310.5 126.6l.1 .1M310.8 136.3v.2M310.8 136.2v.2M311 136.2v.1M311.3 126.6l.1 .1"/>
<path d="M311.5 126.6l.1 .1M311.8 136.3v.2M311.8 136.2v.2M311.8 136.4h.1M312 136.5h.1M312 136.2v.1M312 136.4h.1M312.3 126.6l.1 .1M312.5 126.6l.1 .1M312.8 136.4v.1M312.8 136.2v.2M312.8 136.4h.1"/>
<path d="M312.9 136.5h.1M313 136.4h.1M313.3 126.4h.1M313.4 126.6v.1M313.5 126.6l.1 .1M313.8 128.5h3.1v6h-3.1M313.8 128.5v-1.3h4.4v2.1M313.8 136.2l.1 .3M314 136.5h.1M314.4 126.4h.1M314.4 126.6v.1M314.6 126.6v.1"/>
<path d="M314.8 136.2l.1 .3M315 136.5h.1M315.4 126.6v.1M315.4 126.4h.1M315.6 126.6v.1M315.8 136.4l.1 .1M315.8 136.2l.1 .2M315.9 136.5h.1M316 136.5h.1M316.1 136.5h.1M316.4 126.5v.2M316.6 126.6l.1 .1"/>
<path d="M316.9 136.2v.3M317 136.5h.1M317.4 126.5l.1 .2M317.6 126.6l.1 .1M317.9 136.2v.3M318 136.5h.1M318.2 129.3v4.4M318.2 133.7v2.1h-4.4v-1.3M318.5 126.6v.1M318.6 126.6l.1 .1M318.9 136.2v.3M319 136.5h.1"/>
<path d="M319.1 136.5h.1M319.5 126.5v.2M319.7 126.5v.2M319.9 136.2v.2M323.5 122.8h-20.8a.79 .79 0 0 0-.8 .8 .79 .79 0 0 0 .8 .8h20.8M329.7 126.8v9.4M360.4 129.1h28.5M360.7 132.1h31M361.2 123.8h29.9M361.9 122h28.5M362.4 121.3v.7M362.8 120.5a.46 .46 0 0 1 .3 .6 .46 .46 0 0 1-.8 .1"/>
<path d="M363.1 121.4l.2 .1 .1 .5M366.5 121.6v.4M367.2 121.4l.2 .6M370.5 121.6l.1 .4M371.2 121.4l.2 .1 .1 .5M374.5 120.6v.2M374.6 121.3v.7M375.3 121.4l.2 .1 .1 .5M376.2 128.9h12.7v9.4M378.6 120.7v.1M378.7 121.6v.4M379.3 121.3l.3 .2v.5"/>
<path d="M382.6 120.7v.1M382.7 121.3l.1 .7M383.4 121.3l.3 .7M386.8 121.6l.1 .4M387.5 121.3l.2 .2v.5M391.2 123.8h-15v5.3M256.4 146.8h70.4"/>
<circle cx="69.3" cy="28.4" r="1.06"/>
<circle cx="69.3" cy="28.4" r="1.27"/>
<circle cx="72.4" cy="25.3" r="7.9"/>
<circle cx="72.4" cy="25.3" r="7.5"/>
<circle cx="72.4" cy="25.3" r="9.7"/>
<circle cx="72.4" cy="25.3" r="8.3"/>
<circle cx="72.4" cy="25.3" r="9.1"/>
<circle cx="72.4" cy="25.3" r="7.4"/>
<circle cx="72.4" cy="28.4" r="1.06"/>
<circle cx="72.4" cy="25.3" r="9"/>
<circle cx="72.4" cy="28.4" r="1.27"/>
<circle cx="75.5" cy="28.4" r="1.26"/>
<circle cx="75.6" cy="28.4" r="1.07"/>
<circle cx="389.5" cy="29.1" r="1.08"/>
<circle cx="389.5" cy="29" r="1.28"/>
<circle cx="392.6" cy="29" r="1.28"/>
<circle cx="392.6" cy="25.9" r="9.1"/>
<circle cx="392.6" cy="25.9" r="7.4"/>
<circle cx="392.6" cy="25.9" r="8.3"/>
<circle cx="392.6" cy="25.9" r="9.7"/>
<circle cx="392.6" cy="25.9" r="9"/>
<circle cx="392.6" cy="25.9" r="7.5"/>
<circle cx="392.7" cy="25.9" r="7.9"/>
<circle cx="392.7" cy="29.1" r="1.08"/>
<circle cx="395.8" cy="29.1" r="1.07"/>
<circle cx="395.8" cy="29" r="1.28"/>
<circle cx="295.1" cy="126.5" r=".12"/>
<circle cx="295.7" cy="136.4" r=".12"/>
<circle cx="296.2" cy="126.5" r=".12"/>
<circle cx="296.7" cy="136.4" r=".12"/>
<circle cx="297.2" cy="126.5" r=".11"/>
<circle cx="297.7" cy="136.4" r=".12"/>
<circle cx="298.2" cy="126.5" r=".11"/>
<circle cx="298.7" cy="136.4" r=".11"/>
<circle cx="299.2" cy="126.5" r=".12"/>
<circle cx="299.7" cy="136.4" r=".12"/>
<circle cx="300.2" cy="126.5" r=".12"/>
<circle cx="300.7" cy="136.4" r=".12"/>
<circle cx="301.2" cy="126.5" r=".12"/>
<circle cx="301.8" cy="136.4" r=".12"/>
<circle cx="302.3" cy="126.5" r=".12"/>
<circle cx="302.8" cy="136.4" r=".11"/>
<circle cx="303.3" cy="126.5" r=".11"/>
<circle cx="303.8" cy="136.4" r=".11"/>
<circle cx="304.3" cy="126.5" r=".12"/>
<circle cx="304.8" cy="136.4" r=".12"/>
<circle cx="305.3" cy="126.5" r=".12"/>
<circle cx="305.8" cy="136.4" r=".12"/>
<circle cx="306.3" cy="126.5" r=".12"/>
<circle cx="306.8" cy="136.4" r=".12"/>
<circle cx="307.3" cy="126.5" r=".12"/>
<circle cx="307.9" cy="136.4" r=".11"/>
<circle cx="308.4" cy="126.5" r=".11"/>
<circle cx="308.9" cy="136.4" r=".11"/>
<circle cx="309.4" cy="126.5" r=".11"/>
<circle cx="309.9" cy="136.4" r=".12"/>
<circle cx="310.4" cy="126.5" r=".12"/>
<circle cx="310.9" cy="136.4" r=".12"/>
<circle cx="311.4" cy="126.5" r=".12"/>
<circle cx="311.9" cy="136.4" r=".12"/>
<circle cx="312.4" cy="126.5" r=".12"/>
<circle cx="312.9" cy="136.4" r=".11"/>
<circle cx="313.4" cy="126.5" r=".11"/>
<circle cx="313.9" cy="136.4" r=".11"/>
<circle cx="314.5" cy="126.5" r=".11"/>
<circle cx="315" cy="136.4" r=".12"/>
<circle cx="315.5" cy="126.5" r=".12"/>
<circle cx="316" cy="136.4" r=".12"/>
<circle cx="316.5" cy="126.5" r=".12"/>
<circle cx="317" cy="136.4" r=".12"/>
<circle cx="317.5" cy="126.5" r=".12"/>
<circle cx="318" cy="136.4" r=".11"/>
<circle cx="318.5" cy="126.5" r=".11"/>
<circle cx="319" cy="136.4" r=".12"/>
<circle cx="319.5" cy="126.5" r=".11"/>
<circle cx="320" cy="136.4" r=".12"/>
<circle cx="366.7" cy="120.9" r=".45"/>
<circle cx="370.8" cy="120.9" r=".45"/>
<circle cx="374.8" cy="120.9" r=".44"/>
<circle cx="378.9" cy="120.9" r=".45"/>
<circle cx="383" cy="120.9" r=".45"/>
<circle cx="387" cy="120.9" r=".45"/>
</g>
<g fill="none" stroke="#000" stroke-width=".22">
<path d="M375 18.8l17.9 2.4M32.2 35.3l.9 .5-2 2.7zM39.9 22.1l-8.8 16.4M88.6 31.1l-16.2 9.3M130.2 26.8l-17 18.5M200.1 27.3l-11.2 18.4M252.4 26.9l-15.1 17.3M289 37.3l.8 .7-2.7 2zM295 31.6l-7.9 8.4M47.2 45.3l2.8 1.8-.7 .7zM47.2 45.3l12.8 11.3M72.4 45.3l6.7 10.5"/>
<path d="M72.4 45.3l2.2 2.5-.8 .5zM72.4 40.4l2.6-2.1 .5 .9zM96.7 45.3l5.9 10.4M96.7 45.3l2 2.6-.8 .5zM115 42.5l.8 .7-2.6 2.1zM246.3 57.9l.7 .7-2.8 1.9zM381.3 44.8l-4.9 10.7M238.1 63.1l3.2-.8-2.9 1.7zM244.2 60.5a19.2 19.2 0 0 0-3-32.4 19.2 19.2 0 0 0-27.8 16.9 19.2 19.2 0 0 0 27.4 17.6l.5-.3M361.5 98.6h-6.4l8.9 21.6M23 109h206v158.4h-206zM23 118.7h206"/>
<path d="M34.9 109v158.4M89.1 109v158.4M120.7 109v158.4M161.5 109v158.4M189.5 109v158.4M207.5 109v158.4M256.4 116.2l-1.3 3.5-.9 3.2-.7 4.1-.2 3.3 .1 4.3 .5 3.8 1.1 4.5 1.4 3.9M263.3 116.2l-.2 .2M267.8 116.2l-4.7 4.7M272.2 116.2l-9.1 9.1M276.8 116.2l-9.6 9.5M281.2 116.2l-9.5 9.5"/>
<path d="M285.7 116.2l-9.5 9.5M290.2 116.2l-9.5 9.5M294.7 116.2l-9.5 9.5M299.2 116.2l-9.5 9.5M303.7 116.2l-9.6 9.5M308.2 116.2l-9.5 9.5M312.7 116.2l-9.6 9.5M317.1 116.2l-9.5 9.5M321.6 116.2l-9.5 9.5M323.5 118.8l-6.9 6.9M326.8 116.2l1.4 3.5 1 3.8 .5 2.9 .3 3.7-.1 4.5-.6 4.5-1.2 4.5-1.3 3.2M366.9 116.1l-1.8 1.8"/>
<path d="M374.3 113.2l-4.7 4.7M378.7 113.3l-4.6 4.6M382.2 114.3l-3.6 3.6M385.1 115.8l-2.1 2.1M387.5 117.9h.1M397.8 113.7l-10.4 7M23 128.9h206M23 139.3h206M264.6 137.3l-1.5 1.5M266.1 135.8l-.5 .4M266.2 126.7l-.5 .5M269.1 137.3l-6 6"/>
<path d="M270.6 135.8l-.4 .4M270.7 126.7l-.5 .5M273.6 137.3l-9.5 9.5M275.1 135.8l-.5 .4M275.2 126.7l-.5 .5M278.1 137.3l-9.5 9.5M279.6 135.8l-.5 .4M279.7 126.7l-.5 .5M282.6 137.3l-9.5 9.5M284.1 135.8l-.5 .4M284.2 126.7l-.5 .5M287.1 137.3l-9.5 9.5"/>
<path d="M288.5 135.8l-.4 .4M288.6 126.7l-.4 .5M291.6 137.3l-9.6 9.5M293.1 135.8l-.5 .4M293.1 126.7l-.4 .5M296.1 137.3l-9.6 9.5M297.5 135.8l-.4 .4M297.6 126.7l-.4 .5M298.8 134.5l-1.3 1.3M299.6 133.7l-.7 .8M300.4 128.5l-.8 .8M300.6 137.3l-9.6 9.5"/>
<path d="M301.1 127.8l-.7 .7M302 135.8l-.4 .4M302.1 126.7l-.4 .5M302.4 126.5l-.1 .1M304.8 128.5l-.7 .8M305 137.3l-9.5 9.5M305.9 136.4l-.1 .1M306 122.8l-1.5 1.6M306.5 135.8l-.4 .4M306.6 126.7l-.4 .5M308.6 133.7l-.8 .8M309.2 132.3l5.7 18.3"/>
<path d="M309.5 137.3l-9.5 9.5M310.5 122.8l-1.5 1.6M311 135.8l-.1 .1M311.1 126.7l-.4 .5M311.5 126.4l-.2 .1M313.1 133.7l-.8 .8M313.8 128.5l-.7 .8M314 137.3l-2.1 2M314.8 124.1l2.3 2.3-2.9-1.5zM314.8 131.9l2.7-2-1.9 2.7zM315 136.3l-.1 .1M315.5 135.8l-.5 .4"/>
<path d="M315.6 126.7l-1.7 1.8M317.1 126.4a4 4 0 0 0-6.1-.8 4 4 0 0 0 .6 6.2 4 4 0 0 0 5.9-1.9M318.2 128.6l-.7 .7M318.5 137.3l-5.5 5.5M319.5 122.8l-1.5 1.6M320 135.8l-.5 .4M320.1 126.7l-.5 .5M322.4 124.4l1.1-1.1-2.4 2.4M323 137.3l-9 8.9M362.9 129.1l-2.4 2.3M365.5 122l-1.8 1.8M366.9 120.5l-.6 .6"/>
<path d="M367.3 129.1l-3 3M370 122l-1.8 1.8M371.2 120.8l-.6 .5M374.5 122l-1.8 1.8M376.3 129.1l-3 3M379 122l-1.8 1.8M380.8 129.1l-3 3M381.6 123.8l-5.1 5.1M383.5 122l-1.8 1.8M386.1 123.8l-5.1 5.1M387.4 120.7l2.5-2.3 .5 .8zM387.9 122l-1.7 1.8"/>
<path d="M391 123.4l-.3 .4M391.8 131.6l-.5 .5M391.9 127l-5.1 5.1M23 153.6h206M23 159.8h206M311.1 140.2l-6.6 6.6M312.2 143.6l-3.2 3.2M323.5 141.2l-5.5 5.6M323.5 145.7l-1.1 1.1M23 166.1h206M23 176.4h206M23 186.8h206"/>
<path d="M23 200.9h206M23 211.2h206M23 222.5h206M23 232.9h206M23 242.7h206M23 257h206"/>
<circle cx="42" cy="18.2" r="4.5"/>
<circle cx="370.5" cy="18.2" r="4.5"/>
<circle cx="92.4" cy="28.9" r="4.5"/>
<circle cx="133.2" cy="23.5" r="4.5"/>
<circle cx="202.5" cy="23.5" r="4.5"/>
<circle cx="255.4" cy="23.5" r="4.5"/>
<circle cx="298.1" cy="28.3" r="4.5"/>
<circle cx="63.4" cy="59.6" r="4.5"/>
<circle cx="81.5" cy="59.6" r="4.5"/>
<circle cx="104.8" cy="59.6" r="4.5"/>
<circle cx="374.5" cy="59.6" r="4.5"/>
<circle cx="401.5" cy="111.2" r="4.5"/>
<circle cx="376.2" cy="128.9" r="15.8"/>
<circle cx="316.2" cy="154.8" r="4.5"/>
</g>
<path d="M235.8 116.2h16.5M238.5 112.9h1l-.5 3.3zM239 109.8v6.4M235.8 125.7h26M239 125.7v6.3M239 125.7l.5 3.3h-1z" fill="none" stroke="#808080" stroke-width=".22"/>
<path d="M246.3 57.9l.7 .7-2.8 1.9zM238.1 63.1l3.2-.8-2.9 1.7zM32.2 35.3l.9 .5-2 2.7zM47.2 45.3l2.8 1.8-.7 .7zM72.4 45.3l2.2 2.5-.8 .5zM96.7 45.3l2 2.6-.8 .5zM381.1 44.6a.34 .34 0 0 0 0 .5 .34 .34 0 0 0 .5-.1 .34 .34 0 0 0-.1-.4l-.2 .2 .2-.2zM72.4 40.4l2.6-2.1 .5 .9zM392.6 21a.33 .33 0 0 0 .1 .5 .33 .33 0 0 0 .5-.3h-.3h.3a.33 .33 0 0 0-.2-.3 .33 .33 0 0 0-.4 .1zM115 42.5l.8 .7-2.6 2.1zM188.7 45.4l-.2 .4 .2 .2 .2-.3-.2 .3a.34 .34 0 0 0 .5-.3 .34 .34 0 0 0-.5-.3zM237.1 44l-.1 .3 .1 .2 .2-.3-.2 .3a.34 .34 0 0 0 .5 0 .34 .34 0 0 0 0-.5 .34 .34 0 0 0-.5 0zM289 37.3l.8 .7-2.7 2zM314.8 124.1l2.3 2.3-2.9-1.5zM314.8 131.9l2.7-2-1.9 2.7zM309 132a.34 .34 0 0 0 0 .6 .34 .34 0 0 0 .5-.2 .34 .34 0 0 0-.4-.4l.1 .3-.1-.3zM387.4 120.7l2.5-2.3 .5 .8zM363.7 120v.1a.33 .33 0 0 0 0 .3 .33 .33 0 0 0 .4 .1l-.1-.3 .1 .3 .1-.1a.34 .34 0 0 0 0-.4 .34 .34 0 0 0-.5 0z" fill="#000"/>
<path d="M238.5 112.9h1l-.5 3.3zM239 125.7l.5 3.3h-1z" fill="#808080"/>
<g fill="none" stroke="#000" stroke-width=".22">
<path d="M285.5 230.6h.8M285.5 229.7h.8M285.9 229.3v.9M290.7 233.2h.8M290.7 232.4h.8M291.1 232v.8M297.1 238.5h.8M297.1 237.7h.8M297.2 235.9h.9M297.2 235.1h.9M297.5 237.3v.8M297.6 234.6v.9"/>
<path d="M301.7 233.2h.8M301.7 232.4h.8M302.1 232v.8"/>
</g>
<text font-size="8.5" x="351.3" y="259">B</text>
<g font-size="8.1">
<text x="51.7" y="9.3">4</text>
<text x="159.7" y="9.3">3</text>
<text x="267.6" y="9.3">2</text>
<text x="375.6" y="9.3">1</text>
<text x="4" y="76">B</text>
<text x="423.1" y="76">B</text>
<text x="3.3" y="215.7">A</text>
<text x="422.4" y="215.7">A</text>
<text x="51.7" y="276">4</text>
<text x="159.7" y="276">3</text>
<text x="267.6" y="276">2</text>
<text x="375.6" y="276">1</text>
</g>
<g font-size="6.3">
<text x="195.1" y="89.6">-100 ERH2 System Assy.</text>
<text x="365.7" y="236.4">ERH2 SYSTEM</text>
</g>
<text font-size="4.9" x="407.4" y="256.5">N/C</text>
<g font-size="4.2">
<text x="40.9" y="19.7">4</text>
<text x="368.2" y="19.7">11</text>
<text x="130.9" y="25">12</text>
<text x="200.1" y="25">13</text>
<text x="253.1" y="25">14</text>
<text x="296.9" y="29.8">3</text>
<text x="90.1" y="30.4">10</text>
<text x="62.2" y="61.1">6</text>
<text x="80.3" y="61.1">7</text>
<text x="103.7" y="61.1">2</text>
<text x="241.3" y="62.7">A</text>
<text x="373.3" y="61.1">9</text>
<text x="362.1" y="100.2">5 DEGREE'S PITCH</text>
<text x="24.5" y="113.3">ITEM</text>
<text x="400.3" y="112.8">8</text>
<text x="25" y="117.4">NO.</text>
<text x="47.9" y="115.4">PART NUMBER</text>
<text x="96.1" y="115.4">SUPPLIER</text>
<text x="127.9" y="115.4">DESCRIPTION</text>
<text x="165.7" y="115.4">MATERIAL</text>
<text x="191.7" y="115.4">STOCK</text>
<text x="213.7" y="115.4">QTY.</text>
<text x="27.8" y="124.9">1</text>
<text x="35.5" y="124.9">-100</text>
<text x="122.9" y="124.9">ERH2 System Assy.</text>
<text x="316.6" y="129.6">E</text>
<text x="27.8" y="135.2">2</text>
<text x="35.5" y="135.2">-101</text>
<text x="123.4" y="133.2">3/4 - 1/4 Reducer</text>
<text x="130.2" y="137.3">Assembely</text>
<text x="163.8" y="133.2">Galvanized</text>
<text x="171.7" y="137.3">Iron</text>
<text x="217.1" y="135.2">2</text>
<text x="131.1" y="143.4">Bendable</text>
<text x="27.8" y="147.6">3</text>
<text x="35.4" y="147.6">3856K911</text>
<text x="92.7" y="145.5">MCMASTER-</text>
<text x="99.1" y="149.7">CARR</text>
<text x="126.3" y="147.6">Thermocouple</text>
<text x="217.1" y="147.6">1</text>
<text x="135" y="151.7">Probe</text>
<text x="284.6" y="152.1">DETAIL A</text>
<text x="370.1" y="152.1">DETAIL E</text>
<text x="27.8" y="157.8">4</text>
<text x="35.4" y="157.9">ME440-S23-01-ERH2-2-200</text>
<text x="129.6" y="157.8">Electrolyzer</text>
<text x="217.1" y="157.8">1</text>
<text x="282.3" y="156.3">SCALE 1 : 2</text>
<text x="315.1" y="156.3">5</text>
<text x="367.3" y="156.3">SCALE 2 : 1</text>
<text x="27.8" y="164.1">5</text>
<text x="35.4" y="164.1">ME440-S23-01-ERH2-3-300</text>
<text x="124" y="164.1">Storage Capsule</text>
<text x="27.8" y="172.4">6</text>
<text x="36.6" y="172.4">361K32</text>
<text x="92.7" y="170.3">MCMASTER-</text>
<text x="128.5" y="170.3">Barbed Hose</text>
<text x="217.1" y="172.4">1</text>
<text x="99.1" y="174.5">CARR</text>
<text x="135.1" y="174.4">Fitting</text>
<text x="27.8" y="182.7">7</text>
<text x="35.4" y="184.8">44555K162</text>
<text x="92.7" y="180.6">MCMASTER-</text>
<text x="99.1" y="184.8">CARR</text>
<text x="121.4" y="184.8">Barbed Tube Fitting</text>
<text x="123.2" y="180.6">Brass Low-Pressure</text>
<text x="217.1" y="182.7">3</text>
<text x="27.8" y="194.9">8</text>
<text x="35.4" y="194.9">Nichrome Wire Coil</text>
<text x="127.6" y="194.9">28 Gage Wire</text>
<text x="165.5" y="192.9">Nichrome</text>
<text x="171" y="197.1">Wire</text>
<text x="190.7" y="194.9">10' Wire</text>
<text x="217.1" y="194.9">1</text>
<text x="27.8" y="207.2">9</text>
<text x="36.6" y="207.2">5239K13</text>
<text x="92.7" y="205.1">MCMASTER-</text>
<text x="99.1" y="209.3">CARR</text>
<text x="125.1" y="205.1">PTFE Semi-Clear</text>
<text x="134.4" y="209.2">Tubing</text>
<text x="171.2" y="207.2">PTFE</text>
<text x="190.1" y="207.2">25' Tube</text>
<text x="217.1" y="207.2">4</text>
<text x="26.6" y="218">10</text>
<text x="35.4" y="218">1/4&quot; NPT Coupler F-F</text>
<text x="217" y="218">1</text>
<text x="92.7" y="226.7">MCMASTER-</text>
<text x="26.6" y="228.8">11</text>
<text x="35.4" y="228.8">2798K21</text>
<text x="99" y="230.9">CARR</text>
<text x="124.9" y="228.8">Pressure Gauge</text>
<text x="217" y="228.8">2</text>
<text x="26.6" y="239.3">12</text>
<text x="35.4" y="239.3">4537K24</text>
<text x="92.6" y="237.3">MCMASTER-</text>
<text x="127.8" y="239.3">3/4 Ball Valve</text>
<text x="217" y="239.3">2</text>
<text x="99" y="241.4">CARR</text>
<text x="26.6" y="251">13</text>
<text x="36.6" y="251">89895K757</text>
<text x="92.6" y="248.9">MCMASTER-</text>
<text x="127.2" y="251">Stainless Steel</text>
<text x="129.7" y="246.9">3/4&quot; OD 304</text>
<text x="191.3" y="251">3' Tube</text>
<text x="217" y="251">1</text>
<text x="99" y="253.1">CARR</text>
<text x="134.3" y="255.1">Tubing</text>
<text x="361.1" y="257.6">ME440-S23-01-ERH2-1</text>
<text x="26.6" y="263.3">14</text>
<text x="36.6" y="263.3">4057K3</text>
<text x="92.6" y="261.3">MCMASTER-</text>
<text x="121.6" y="261.3">Ceramic Fiber Pipe</text>
<text x="217" y="263.3">1</text>
<text x="99" y="265.5">CARR</text>
<text x="131.5" y="265.4">Insulation</text>
</g>
<text font-size="4.2" fill="#808080" x="233.7" y="122">1.625</text>
<g font-size="3.4">
<text x="350.2" y="229.5">TITLE:</text>
<text x="351.1" y="251.6">SIZE</text>
<text x="359.9" y="251.6">DWG. NO.</text>
<text x="408.9" y="251.7">REV</text>
<text x="351.2" y="265.2">SCALE: 1:8</text>
<text x="370.1" y="265.3">WEIGHT:</text>
<text x="396.9" y="265.2">SHEET 1 OF 1</text>
</g>
<text font-size="2.4" x="272.2" y="219.7">UNLESS OTHERWISE SPECIFIED:</text>
<g font-size="2.2">
<text x="327.8" y="220.1">NAME</text>
<text x="340.3" y="220.2">DATE</text>
<text x="271.9" y="225.3">DIMENSIONS ARE IN INCHES</text>
<text x="271.9" y="227.9">TOLERANCES:</text>
<text x="307.2" y="224.9">DRAWN</text>
<text x="271.9" y="230.6">FRACTIONAL</text>
<text x="271.9" y="233.2">ANGULAR: MACH</text>
<text x="287.2" y="230.6">1/16</text>
<text x="291.9" y="233.2">.5° BEND</text>
<text x="302.8" y="233.2">1°</text>
<text x="307.3" y="229.8">CHECKED</text>
<text x="271.9" y="238.5">THREE PLACE DECIMAL</text>
<text x="271.9" y="235.9">TWO PLACE DECIMAL</text>
<text x="298.2" y="238.5">.005</text>
<text x="298.4" y="235.9">.010</text>
<text x="307.2" y="234.5">ENG APPR.</text>
<text x="307.3" y="239.2">MFG APPR.</text>
<text x="307.3" y="243.9">Q.A.</text>
<text x="307.3" y="248.1">COMMENTS:</text>
</g>
<text font-size="2.1" x="275.5" y="265.1">DO NOT SCALE DRAWING</text>
<g font-size="2">
<text x="271.6" y="244.1">INTERPRET GEOMETRIC</text>
<text x="231.2" y="250.4">THE INFORMATION CONTAINED IN THIS</text>
<text x="234.9" y="246.8">PROPRIETARY AND CONFIDENTIAL</text>
<text x="271.5" y="250.2">MATERIAL</text>
<text x="271.6" y="246.6">TOLERANCING PER:</text>
<text x="231.2" y="252.9">DRAWING IS THE SOLE PROPERTY OF</text>
<text x="231.2" y="255.4">EMBRY-RIDDLE. ANY REPRODUCTION IN</text>
<text x="231.2" y="258">PART OR AS A WHOLE WITHOUT THE</text>
<text x="271.5" y="257">FINISH</text>
<text x="231.2" y="260.5">WRITTEN PERMISSION OF EMBRY-RIDDLE</text>
<text x="231.2" y="263">IS PROHIBITED.</text>
</g>
</svg>
